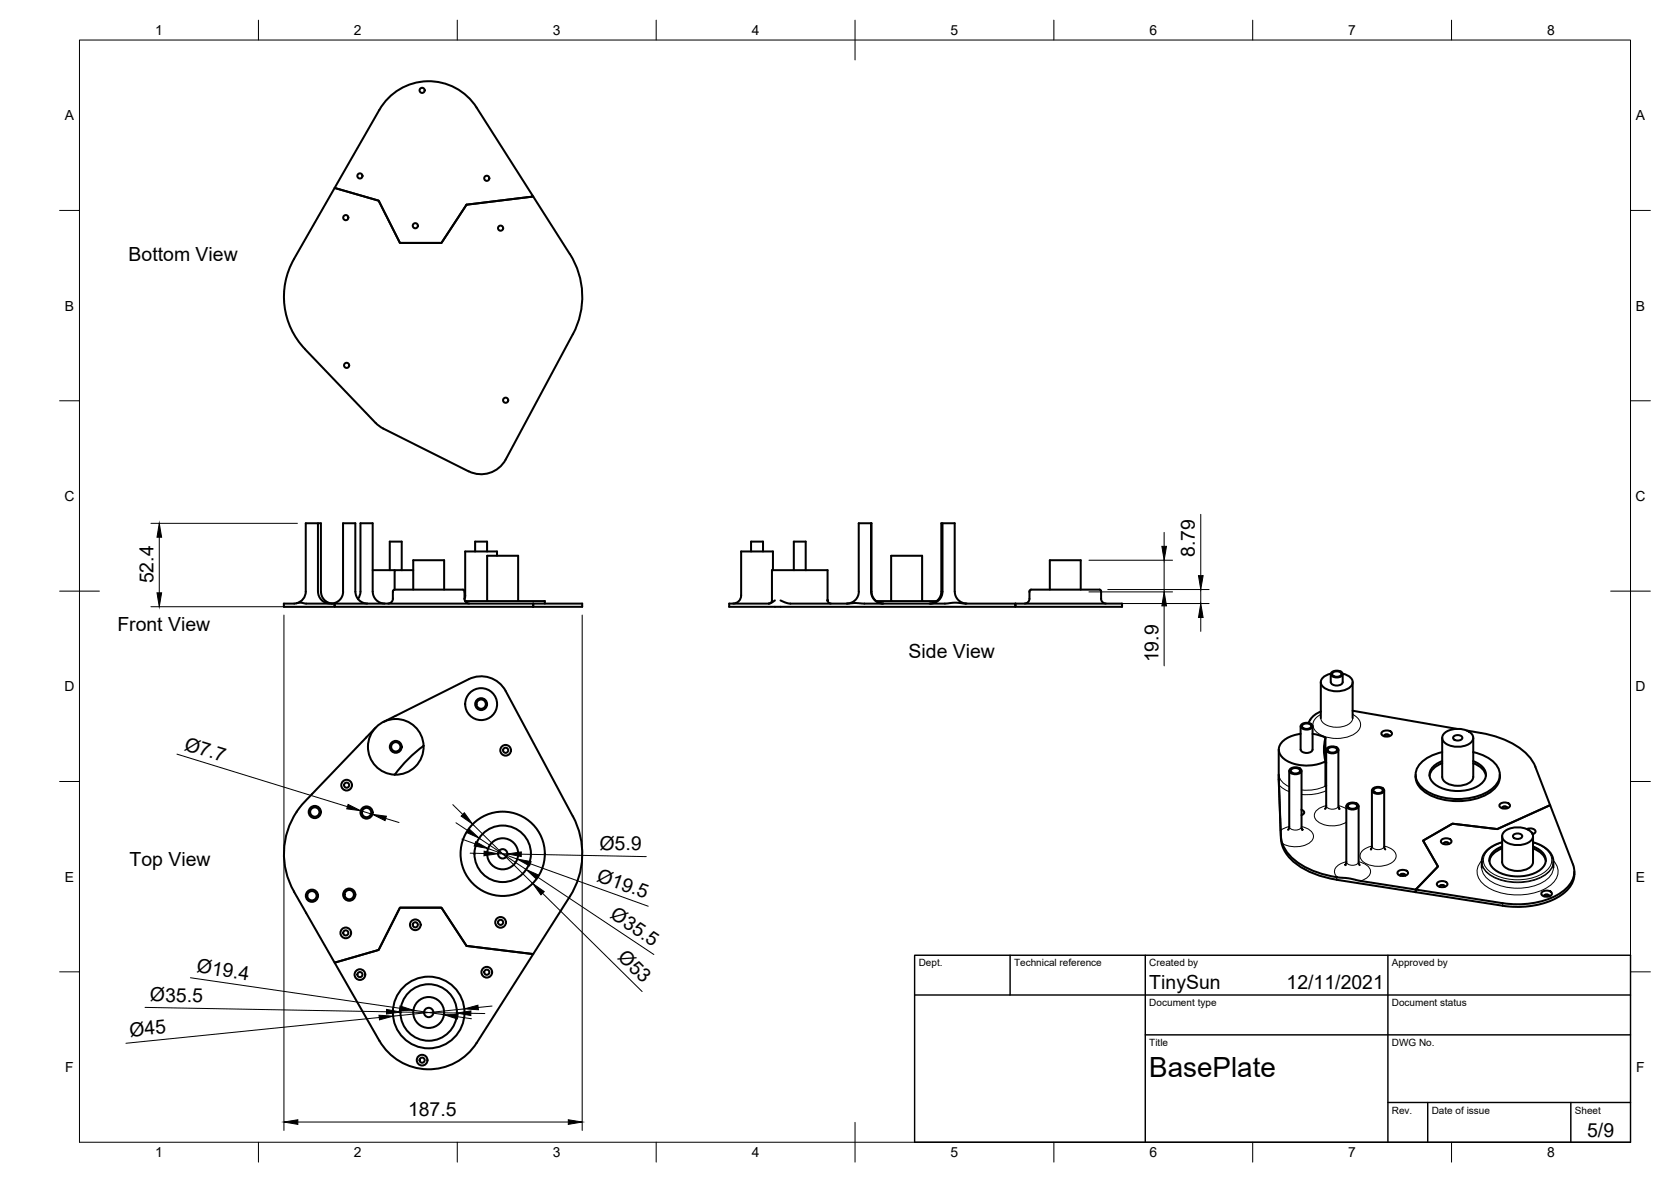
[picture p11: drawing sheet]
<svg xmlns="http://www.w3.org/2000/svg" width="420mm" height="297mm" viewBox="0 0 420 297" stroke-linecap="round" stroke-linejoin="round" font-family="sans-serif">
<!-- layer: Visible -->
<g fill="none" stroke="#000" stroke-width=".51">
<path d="M97.6 24.7a14.3 14.3 0 0 1 22.2 2.3l14.3 22.4-16.8 2-6.3 9.7h-10.4l-5.4-10.7-11.1-3.2 11.3-19.6zM117.3 51.4l16.8-2 9.2 14.4a20 20 0 0 1 .7 20.2l-16.9 31.5a7 7 0 0 1-9.3 3l-21.4-10.8-1.9-1.4M117.3 51.4l-6.3 9.7h-10.4l-5.4-10.7-11.1-3.2-10.2 17.9a19 19 0 0 0 2.8 22.6M76.7 87.7l17.7 18.6M79.9 131.5l.1 17.2a2.99 2.99 0 0 0 3 3M119.5 138.6v-2.5h3v2.5M125 139.7v-1.1h-8v11.4l-.2 .5M188.8 138.6v-2.5h3.1v2.5M219 131.5h.1v17.2a2.99 2.99 0 0 0 3 3M219 131.5h-3.1v17.2a2.95 2.95 0 0 1-3 3M219 131.5v17.2a2.99 2.99 0 0 0 3 3M237 131.5v17.2a2.99 2.99 0 0 1-3 3"/>
<path d="M71.4 151.7h2.7l1.2-.2 1.6 .2h7.2v.8h-12.7zM74.5 151.6a2.99 2.99 0 0 0 2.4-2.9v-17.2h3.8v17.2a3 3 0 0 0 2.8 3M84.1 151.7h50M84.1 151.7v.8h50M89.3 148.7v-17.2h-3v17.2a2.95 2.95 0 0 1-3 3M89.4 148.7a2.99 2.99 0 0 0 3 3M90 150.5l.4-.7 .2-1.1v-17.2h3.1v17.2a3 3 0 0 0 3 3M93.7 143.3h5.5M98 143.3v-7.2h3v7.2M98.8 148.6v1.9a1.2 1.2 0 0 1-1.2 1.2M98.8 148.6a1.07 1.07 0 0 1 1.4-.4h15.2a1.11 1.11 0 0 1 1.4 .4M103.9 148.2v-7.4h7.8v7.4"/>
<path d="M103.9 143.3h-4.7v4.9M116.8 150.5a1.2 1.2 0 0 0 1.2 1.2M116.8 148.6v1.9M116.9 151.1h20.1v.6M122.5 151.1v-11.4h7.8v11.4M134.1 151.7h12.3v.8h-12.3M134.1 151.7v.8M193.3 151.7h-10v.8h72v-.8h-12.7l-2.1-.2-2.7 .2h-20.8l-1.7-.2-2.3 .2M194.4 143.3v-4.7h-8v11.1a2 2 0 0 1-2 2M194.8 150.9l-1.5 .8M196.3 150.9l2.3 .8h14.4M199.6 143.3v-7.2h3v7.2"/>
<path d="M208.1 150.9v-7.6h-14v7.6a.79 .79 0 0 1-.8 .8M208.1 150.9a.79 .79 0 0 0 .8 .8M220.3 151.1h15.2M224.1 151.1v-11.4h7.8v11.4M243.1 151.7a3 3 0 0 1-3-3v-17.2h-3.4v17.2a2.99 2.99 0 0 1-3 3M255.3 151.7h26.8v.8h-26.8zM258.8 148.6v1.9a1.2 1.2 0 0 1-1.1 1.2M258.9 148.6a1.07 1.07 0 0 1 1.4-.4h15.1a1.11 1.11 0 0 1 1.5 .4M264 148.2v-7.4h7.7v7.4M276.9 148.6v1.9a1.2 1.2 0 0 0 1.2 1.2M127.1 173.6a7 7 0 0 0-9.3-2.9l-21.4 10.7M127.1 173.7l16.9 31.4a20 20 0 0 1-.7 20.2"/>
<path d="M332.1 171.4v9.1M332.1 178.8l-2 1.3-1.1 1.6M334.6 169.4v2a1.73 1.73 0 0 0 3 0v-2M334.6 169.3a2.49 2.49 0 0 0-2.4 2.6 4.7 4.7 0 0 0 5.5 1.6 2.44 2.44 0 0 0 2.3-2.5 3.1 3.1 0 0 0-2.4-1.7M334.8 169a1.95 1.95 0 0 1 2.8 .3 1.29 1.29 0 0 1-1.7 .9 .9 .9 0 0 1-1-.2 .9 .9 0 0 1-.1-1zM335 169.1a1.43 1.43 0 0 1 2.3 .3 1.34 1.34 0 0 1-2.4 0zM340.1 178.6l26.3 4.6M340.1 171.4v9.1M94.4 182.9l-18.9 19.9a19.7 19.7 0 0 0-.3 23.5l8.9 15.6 11.1-3.2 5.4-10.6h10.4l6.3 9.6 16.8 2.1 9.2-14.5M106.5 187.4a33.6 33.6 0 0 0-7.3 7.3M321.5 196l.6 14.8a9.4 9.4 0 0 0 5.1 7.2 24.9 24.9 0 0 0 8.9 3.1l19.9 3.1v-.7v.7l21.8 3.4a21 21 0 0 0 15.2-3 6.2 6.2 0 0 0 2.9-5.6M321.5 188.4v7.6"/>
<path d="M321.5 194.7l.6 15.4 .3 1.9M324.2 193.7v14.1l-.3 .7M324.4 193.3a2.01 2.01 0 0 1 2.8 .3 1.32 1.32 0 0 1-1.7 1 .92 .92 0 0 1-1-.3 .92 .92 0 0 1-.1-1zM324.6 193.4a1.43 1.43 0 0 1 2.3 .3 1.34 1.34 0 0 1-2.4 0zM327 182.5v5.9M327 184.4a6.6 6.6 0 0 0-5.2 2.9 2.96 2.96 0 0 0 1.8 3.9 11 11 0 0 0 9.7 .1 11.3 11.3 0 0 1 0-5.9M327 188.4a1.73 1.73 0 0 0 3 0M327.2 182.1a1.95 1.95 0 0 1 2.8 .3 1.29 1.29 0 0 1-1.7 .9 .9 .9 0 0 1-1-.2 .9 .9 0 0 1-.1-1zM327.3 193.7v14.2l.2 .6M327.4 182.2a1.43 1.43 0 0 1 2.3 .3 1.34 1.34 0 0 1-2.3 0zM330 182.5v5.9M330 184.4l1.8 .4 1.5 .6"/>
<path d="M333.3 185.4v12.1l.2-.1M333.3 191.6l.2 .1M333.5 188.5v14.1l-.3 .7M333.6 188.1a2.01 2.01 0 0 1 2.9 .2 1.32 1.32 0 0 1-1.7 1 .92 .92 0 0 1-1-.2 .92 .92 0 0 1-.2-1zM333.9 188.2a1.43 1.43 0 0 1 2.3 .2 1.34 1.34 0 0 1-2.4 0zM336.5 188.5v14l.3 .8M345 198.6v14.2l-.3 .7M345.1 198.2a2.01 2.01 0 0 1 2.9 .3 1.32 1.32 0 0 1-1.7 1 .92 .92 0 0 1-1-.3 .92 .92 0 0 1-.2-1zM345.4 198.4a1.43 1.43 0 0 1 2.3 .2 1.34 1.34 0 0 1-2.4 0zM347.4 184a1.66 1.66 0 0 1 2.6 .3 1.55 1.55 0 0 1-2.7 0zM348 185l.7-.4 .6 .4M348 198.6v14.2l.3 .7"/>
<path d="M348.1 185a.63 .63 0 0 1 .6-.5 .63 .63 0 0 1 .6 .5M355.9 194.7a5 5 0 0 0 3.1 4.8 16.3 16.3 0 0 0 15.9-.6 4.7 4.7 0 0 0 2.2-4.2M362.6 185.4v9.8a2.98 2.98 0 0 0 3 2.2 4.7 4.7 0 0 0 4.7-1.7l.1-10.3M362.6 191.8l-.7 .3a3.9 3.9 0 0 0-2.5 2.9M362.6 191.3a3.9 3.9 0 0 0-3.1 3.9 5.8 5.8 0 0 0 5 3.4 9.5 9.5 0 0 0 8.5-2.2 2.76 2.76 0 0 0-.9-4.2l-1.7-.9M362.6 189a8.4 8.4 0 0 0-6.5 4.5 4.8 4.8 0 0 0 3.2 5.6 16.4 16.4 0 0 0 15.4-.5 4.2 4.2 0 0 0 1.4-6.5 10.2 10.2 0 0 0-5.7-3.1M363.2 184.2a5.4 5.4 0 0 1 7 .5 1.89 1.89 0 0 1-1.5 2.6 5.4 5.4 0 0 1-5.9-1.2 1.47 1.47 0 0 1 .4-1.9zM365.4 185.2a1.43 1.43 0 0 1 2.3 .2 1.34 1.34 0 0 1-2.3 0zM368.8 183.6a31.6 31.6 0 0 1 11.8 3.4 12 12 0 0 1 5.5 5.7l3.7 9.6-13.3 6.1-11.3-1.4-7.4 4.3 3.8 6.4-5.6 5.8-14.3-2.2-2.5-.6-1.8-.1a21.9 21.9 0 0 1-12.6-5.1 8.9 8.9 0 0 1-2.4-3.5M370.4 191.8l.8 .3a3.9 3.9 0 0 1 2.4 2.9M327.2 203.5a.67 .67 0 0 1 .7 .7 .67 .67 0 0 1-.7 .6M338.5 202.6v14.2l-.3 .6"/>
<path d="M338.7 202.2a2.01 2.01 0 0 1 2.9 .2 1.32 1.32 0 0 1-1.8 1 .92 .92 0 0 1-.9-.2 .92 .92 0 0 1-.2-1zM339 202.3a1.43 1.43 0 0 1 2.2 .3 1.34 1.34 0 0 1-2.3 0zM341.6 202.6v14.1l.3 .7M351.5 219.1a1.66 1.66 0 0 1 2.6 .3 1.55 1.55 0 0 1-2.7 0zM352.1 220l.6-.3 .7 .3M357.8 211.3l7.4-4.3 11.3 1.4 13.3-6.1 5.7 15a5.6 5.6 0 0 1-2.1 6.4 20.7 20.7 0 0 1-15.6 3.3l-21.8-3.5 5.6-5.8zM362.4 211.1a1.66 1.66 0 0 1 2.6 .3 1.55 1.55 0 0 1-2.7 0zM363 212l.6-.3 .7 .3M363 212.1a.63 .63 0 0 1 .6-.5 .63 .63 0 0 1 .6 .5M377.1 202.1a1.66 1.66 0 0 1 2.6 .3 1.55 1.55 0 0 1-2.7 0zM377.7 210.1v6.5a2.96 2.96 0 0 0 3 2.2 4.7 4.7 0 0 0 4.7-1.7l.1-7M377.7 211.7l-2.5 1-1.7 1.5-.8 1.3-.1 2.5"/>
<path d="M377.7 213.2l-.8 .3a3.9 3.9 0 0 0-2.4 2.9M377.7 212.7a4 4 0 0 0-3.2 4 5.8 5.8 0 0 0 5.1 3.4 9.5 9.5 0 0 0 8.4-2.2 2.77 2.77 0 0 0-.8-4.3l-1.7-.9M377.7 203.1l.6-.4 .7 .4M377.7 203.1a.63 .63 0 0 1 .6-.5 .63 .63 0 0 1 .7 .5M378.3 209a5.4 5.4 0 0 1 7 .4 1.87 1.87 0 0 1-1.6 2.6 5.4 5.4 0 0 1-5.8-1.1 1.45 1.45 0 0 1 .4-1.9zM380.5 209.9a1.43 1.43 0 0 1 2.3 .2 1.34 1.34 0 0 1-2.4 0zM383.9 208.3a1.58 1.58 0 0 1 2.2 .6l-.2 .4-.5 .3-.3-.4M385.2 209.4l.2 .2M385.5 213.2l.7 .3a3.9 3.9 0 0 1 2.5 2.9M385.5 211.7l2.8 1.2 1.5 1.3 .7 1.5 .1 2.3M352.1 220.1a.63 .63 0 0 1 .6-.5 .63 .63 0 0 1 .6 .5M361.4 221.9a1.66 1.66 0 0 1 2.6 .3 1.55 1.55 0 0 1-2.7 0z"/>
<path d="M362 222.8l.6-.3 .7 .3M362 222.9a.63 .63 0 0 1 .6-.5 .63 .63 0 0 1 .6 .5M387.6 224.3a1.66 1.66 0 0 1 2.6 .3 1.55 1.55 0 0 1-2.7 0zM388.2 225.2l.7-.3 .6 .3M388.3 225.3a.63 .63 0 0 1 .6-.5 .63 .63 0 0 1 .6 .5M84.1 241.9l11.1-3.2 5.4-10.6h10.4l6.3 9.6 16.8 2.1-14.3 22.3a14.3 14.3 0 0 1-24.4-.5z"/>
<circle cx="106.1" cy="22.7" r=".65"/>
<circle cx="86.9" cy="54.7" r=".65"/>
<circle cx="90.5" cy="44.2" r=".65"/>
<circle cx="104.4" cy="56.7" r=".65"/>
<circle cx="122.4" cy="44.8" r=".65"/>
<circle cx="125.9" cy="57.3" r=".65"/>
<circle cx="87.2" cy="91.8" r=".65"/>
<circle cx="127.1" cy="100.6" r=".65"/>
<circle cx="121" cy="176.9" r="1.49"/>
<circle cx="121" cy="176.9" r="1.17"/>
<circle cx="121" cy="177" r="4"/>
<circle cx="87.2" cy="197.3" r="1.34"/>
<circle cx="87.2" cy="197.3" r=".65"/>
<circle cx="99.5" cy="187.7" r="1.49"/>
<circle cx="99.5" cy="187.7" r="7"/>
<circle cx="99.5" cy="187.7" r="1.17"/>
<circle cx="127.1" cy="188.5" r="1.34"/>
<circle cx="127.1" cy="188.5" r=".65"/>
<circle cx="79.2" cy="204.1" r="1.53"/>
<circle cx="79.2" cy="204.1" r="1.17"/>
<circle cx="92.2" cy="204.2" r="1.53"/>
<circle cx="92.2" cy="204.2" r="1.17"/>
<circle cx="126.4" cy="214.6" r="10.6"/>
<circle cx="126.4" cy="214.6" r="3.9"/>
<circle cx="126.4" cy="214.6" r="1.17"/>
<circle cx="126.4" cy="214.6" r="7.1"/>
<circle cx="78.4" cy="225.1" r="1.53"/>
<circle cx="78.4" cy="225.1" r="1.17"/>
<circle cx="86.9" cy="234.4" r="1.34"/>
<circle cx="86.9" cy="234.4" r=".65"/>
<circle cx="87.8" cy="224.8" r="1.53"/>
<circle cx="87.8" cy="224.8" r="1.17"/>
<circle cx="104.4" cy="232.4" r="1.34"/>
<circle cx="104.4" cy="232.4" r=".65"/>
<circle cx="125.9" cy="231.8" r="1.34"/>
<circle cx="125.9" cy="231.8" r=".65"/>
<circle cx="90.5" cy="244.9" r="1.34"/>
<circle cx="90.5" cy="244.9" r=".65"/>
<circle cx="107.8" cy="254.4" r="9"/>
<circle cx="107.8" cy="254.4" r="3.9"/>
<circle cx="107.8" cy="254.4" r="1.17"/>
<circle cx="107.8" cy="254.4" r="7.1"/>
<circle cx="122.4" cy="244.3" r="1.34"/>
<circle cx="122.4" cy="244.3" r=".65"/>
<circle cx="106.1" cy="266.4" r="1.34"/>
<circle cx="106.1" cy="266.4" r=".65"/>
</g>
<circle cx="208.1" cy="150.9" r=".24" fill="#000" stroke="#000" stroke-width=".25"/>
<!-- layer: Visible Narrow -->
<g fill="none" stroke="#000" stroke-width=".25">
<path d="M332.1 179.5a2.67 2.67 0 0 0-1.6 3.8 7.9 7.9 0 0 0 8.2 1.9l.8-.2a3.3 3.3 0 0 0 2.5-3.4 3.5 3.5 0 0 0-1.9-2.1M321.5 194.7v1.3M321.5 194.6a3.8 3.8 0 0 0 2.7 3.1M321.6 197.3l1.1 .9 1.5 .7M332.1 180.5a2.71 2.71 0 0 0 2.5 2.1 5.4 5.4 0 0 0 5.2-1.2l.3-.9M333.3 197.5a10.8 10.8 0 0 1-6 1M333.5 198.7a12.3 12.3 0 0 1-6.2 1M322 208.7l1.2-.7 1-.3a1.78 1.78 0 0 0 3.1 0l.7 .2a2.61 2.61 0 0 1 2.2 2.7 4.3 4.3 0 0 1-4.3 2.2l-2.2-.3-1.3-.5M322.1 210v.8M338.5 216.6a3.1 3.1 0 0 0-3 2.5l.4 .9 .4 .5M338.5 216.6a1.78 1.78 0 0 0 3.1 0M338.5 203.3l-2-.8a1.78 1.78 0 0 1-3 0l-.8 .2a2.55 2.55 0 0 0-2.1 2.7 4.6 4.6 0 0 0 4.5 2.1l2.2-.3 1.2-.6"/>
<path d="M341.6 216.6a2.94 2.94 0 0 1 3 2.7 3.2 3.2 0 0 1-2.5 2.1M342.4 214a4.4 4.4 0 0 1 2.6-1.4 1.79 1.79 0 0 0 3 0 3.3 3.3 0 0 1 3 2.4 3.5 3.5 0 0 1-3.7 2.7 5.6 5.6 0 0 1-5.1-1.7 1.62 1.62 0 0 1 .2-2zM372.6 216.6a4.7 4.7 0 0 0 3.1 3.9 13.6 13.6 0 0 0 13.4-1 3.8 3.8 0 0 0 1.5-2.9M372.6 216.5a4.7 4.7 0 0 0 3.1 3.9 13.6 13.6 0 0 0 13.4-1.1 3.8 3.8 0 0 0 1.5-2.8M372.6 218a4.7 4.7 0 0 0 3.1 3.9 13.6 13.6 0 0 0 13.4-1 3.8 3.8 0 0 0 1.5-2.9M372.6 216.3a3.9 3.9 0 0 0 .6 6.1 15.1 15.1 0 0 0 16.8 0 3.9 3.9 0 0 0 .6-6.1M377.7 211.7a5.7 5.7 0 0 0-4.7 4.3 5.1 5.1 0 0 0 4.2 4.4 12.5 12.5 0 0 0 11.9-1.9 3.4 3.4 0 0 0-.9-5.5l-2.7-1.3M336.1 220.4v.7M377.8 227v.6"/>
</g>
<!-- layer: Border -->
<g fill="none" stroke="#000" stroke-width=".25">
<path d="M20 10.1h390v276.9h-390zM65 5.1v5M115 5.1v5M165 5.1v5M215 5.1v10M265 5.1v5M315 5.1v5M365 5.1v5M15 52.9h5M410 52.9h5M15 100.7h5M410 100.7h5"/>
<path d="M15 148.6h10M405 148.6h10M15 196.4h5M410 196.4h5M15 244.2h5M410 244.2h5M65 287v5M115 287v5M165 287v5M215 282.1v9.9M265 287v5M315 287v5"/>
<path d="M365 287v5"/>
</g>
<!-- layer: TitleBlock -->
<path d="M230 240.1h180v46.9h-180zM230 250h180M254 240.1v9.9M288 240.1v46.9M349 240.1v46.9M288 260.1h122M349 277.1h61M359 277.1v9.9M395 277.1v9.9" fill="none" stroke="#000" stroke-width=".36"/>
<!-- layer: Dimensions -->
<g fill="none" stroke="#000" stroke-width=".25">
<path d="M38 131.5h36.8M40 135v14M292.7 133.8v3.5M301.9 129.3v15.4M38 152.5h44M71.4 154.6v129.5M146.4 154.6v129.5M273.8 140.8h21M273.8 148.7h21M277 151.7h27M278.5 148.2h25.5M292.7 140.8v7.9"/>
<path d="M292.7 152.3v15M301.9 148.2v3.5M301.9 155.2v3.5M44.5 189.5l42.9 13.2M90.7 203.7l2.9 .9M97 205.7l3.3 1M113.9 202.2l2.5 2.5M114.6 206.8l3 1.9M116.1 210.9l3.3 1.2M118.2 214.4l3.5 .1M118.9 207.1l15 14.9M120.5 210.6l11.8 7.9"/>
<path d="M122.7 213.2l7.3 2.7M125.2 214.6h2.4M131.1 214.7l31.4 .6M133.3 217.1l29.7 10.6M135.2 220.4l29.2 19.5M136.4 224.5l25.1 24.7M36.5 253.2l60.7 1.1M47.9 245.7l52.6 7.7M95.4 255.7l-63.7 6.5M100.7 254.3l14.2 .3M103.9 253.9l7.7 1.1M115.1 255.5l3.5 .5"/>
<path d="M116.8 253.5l-18 1.9M118.4 254.6l3.5 .1M123.7 252.8l-3.5 .4M74.9 282h68"/>
</g>
<g fill="#000" stroke="#000" stroke-width=".25">
<path d="M40 131.5l.6 3.5h-1.1zM292.1 137.3h1.2l-.6 3.5zM39.5 149h1.1l-.6 3.5zM292.7 148.7l.6 3.6h-1.2zM301.9 151.7l.6 3.5h-1.2zM301.3 144.7h1.2l-.6 3.5zM87.5 202.1l3.2 1.6-3.5-.4zM93.6 204.6l3.6 .5-.4 1.1zM116.8 204.2l2.1 2.9-2.9-2zM117.9 208.2l2.6 2.4-3.3-1.4zM119.6 211.5l3.1 1.7-3.5-.6zM121.7 213.9l3.5 .7-3.5 .5z"/>
<path d="M127.6 214.6l3.5-.5v1.2zM130 215.9l3.5 .6-.3 1.1zM132.3 218.5l3.2 1.4-.6 1zM133.9 222l2.9 2.1-.8 .8zM95.3 255.1l3.5 .3-3.4 .9zM97.2 253.7l3.5 .6-3.5 .5zM100.6 252.8l3.3 1.1-3.5 .1zM111.6 255l3.6-.1-.2 1.2zM114.9 254.6l3.5-.6v1.2zM116.8 253.5l3.4-.9 .1 1.2zM71.4 282l3.5-.6v1.2zM142.9 281.4l3.5 .6-3.5 .6z"/>
</g>
<text font-size="7" x="289" y="270.6">BasePlate</text>
<g font-size="4.9">
<text x="32.3" y="65.5">Bottom View</text>
<text x="300.5" y="140" transform="rotate(-90 300.5 140)">8.79</text>
<text x="38.6" y="146.6" transform="rotate(-90 38.6 146.6)">52.4</text>
<text x="29.5" y="158.7">Front View</text>
<text x="228.5" y="165.4">Side View</text>
<text x="291.3" y="166.5" transform="rotate(-90 291.3 166.5)">19.9</text>
<text x="46.1" y="188.4" transform="rotate(17 46.1 188.4)">Ø7.7</text>
<text x="150.7" y="213.5" transform="rotate(1 150.7 213.5)">Ø5.9</text>
<text x="32.6" y="217.6">Top View</text>
<text x="149.8" y="221.4" transform="rotate(20 149.8 221.4)">Ø19.5</text>
<text x="153.2" y="230.5" transform="rotate(34 153.2 230.5)">Ø35.5</text>
<text x="49.3" y="244.4" transform="rotate(8 49.3 244.4)">Ø19.4</text>
<text x="155.1" y="240.8" transform="rotate(45 155.1 240.8)">Ø53</text>
<text x="37.7" y="251.7" transform="rotate(1 37.7 251.7)">Ø35.5</text>
<text x="289" y="248.5">TinySun</text>
<text x="323.5" y="248.5">12/11/2021</text>
<text x="32.7" y="260.5" transform="rotate(-6 32.7 260.5)">Ø45</text>
<text x="102.6" y="280.5">187.5</text>
<text x="399.1" y="285.7">5/9</text>
</g>
<g font-size="3.5">
<text x="39" y="8.8">1</text>
<text x="89" y="8.8">2</text>
<text x="139" y="8.8">3</text>
<text x="189" y="8.8">4</text>
<text x="239" y="8.8">5</text>
<text x="289" y="8.8">6</text>
<text x="339" y="8.8">7</text>
<text x="389" y="8.8">8</text>
<text x="16.3" y="30.2">A</text>
<text x="411.3" y="30.2">A</text>
<text x="16.3" y="78">B</text>
<text x="411.3" y="78">B</text>
<text x="16.2" y="125.9">C</text>
<text x="411.2" y="125.9">C</text>
<text x="16.2" y="173.7">D</text>
<text x="411.2" y="173.7">D</text>
<text x="16.3" y="221.6">E</text>
<text x="411.3" y="221.6">E</text>
<text x="16.4" y="269.4">F</text>
<text x="411.4" y="269.4">F</text>
<text x="39" y="290.8">1</text>
<text x="89" y="290.8">2</text>
<text x="139" y="290.8">3</text>
<text x="189" y="290.8">4</text>
<text x="239" y="290.8">5</text>
<text x="289" y="290.8">6</text>
<text x="339" y="290.8">7</text>
<text x="389" y="290.8">8</text>
</g>
<g font-size="2.5">
<text x="231" y="242.9">Dept.</text>
<text x="255" y="242.9">Technical reference</text>
<text x="289" y="242.9">Created by</text>
<text x="350" y="242.9">Approved by</text>
<text x="289" y="252.8">Document type</text>
<text x="350" y="252.8">Document status</text>
<text x="289" y="262.9">Title</text>
<text x="350" y="262.9">DWG No.</text>
<text x="350" y="279.9">Rev.</text>
<text x="360" y="279.9">Date of issue</text>
<text x="396" y="279.9">Sheet</text>
</g>
</svg>
